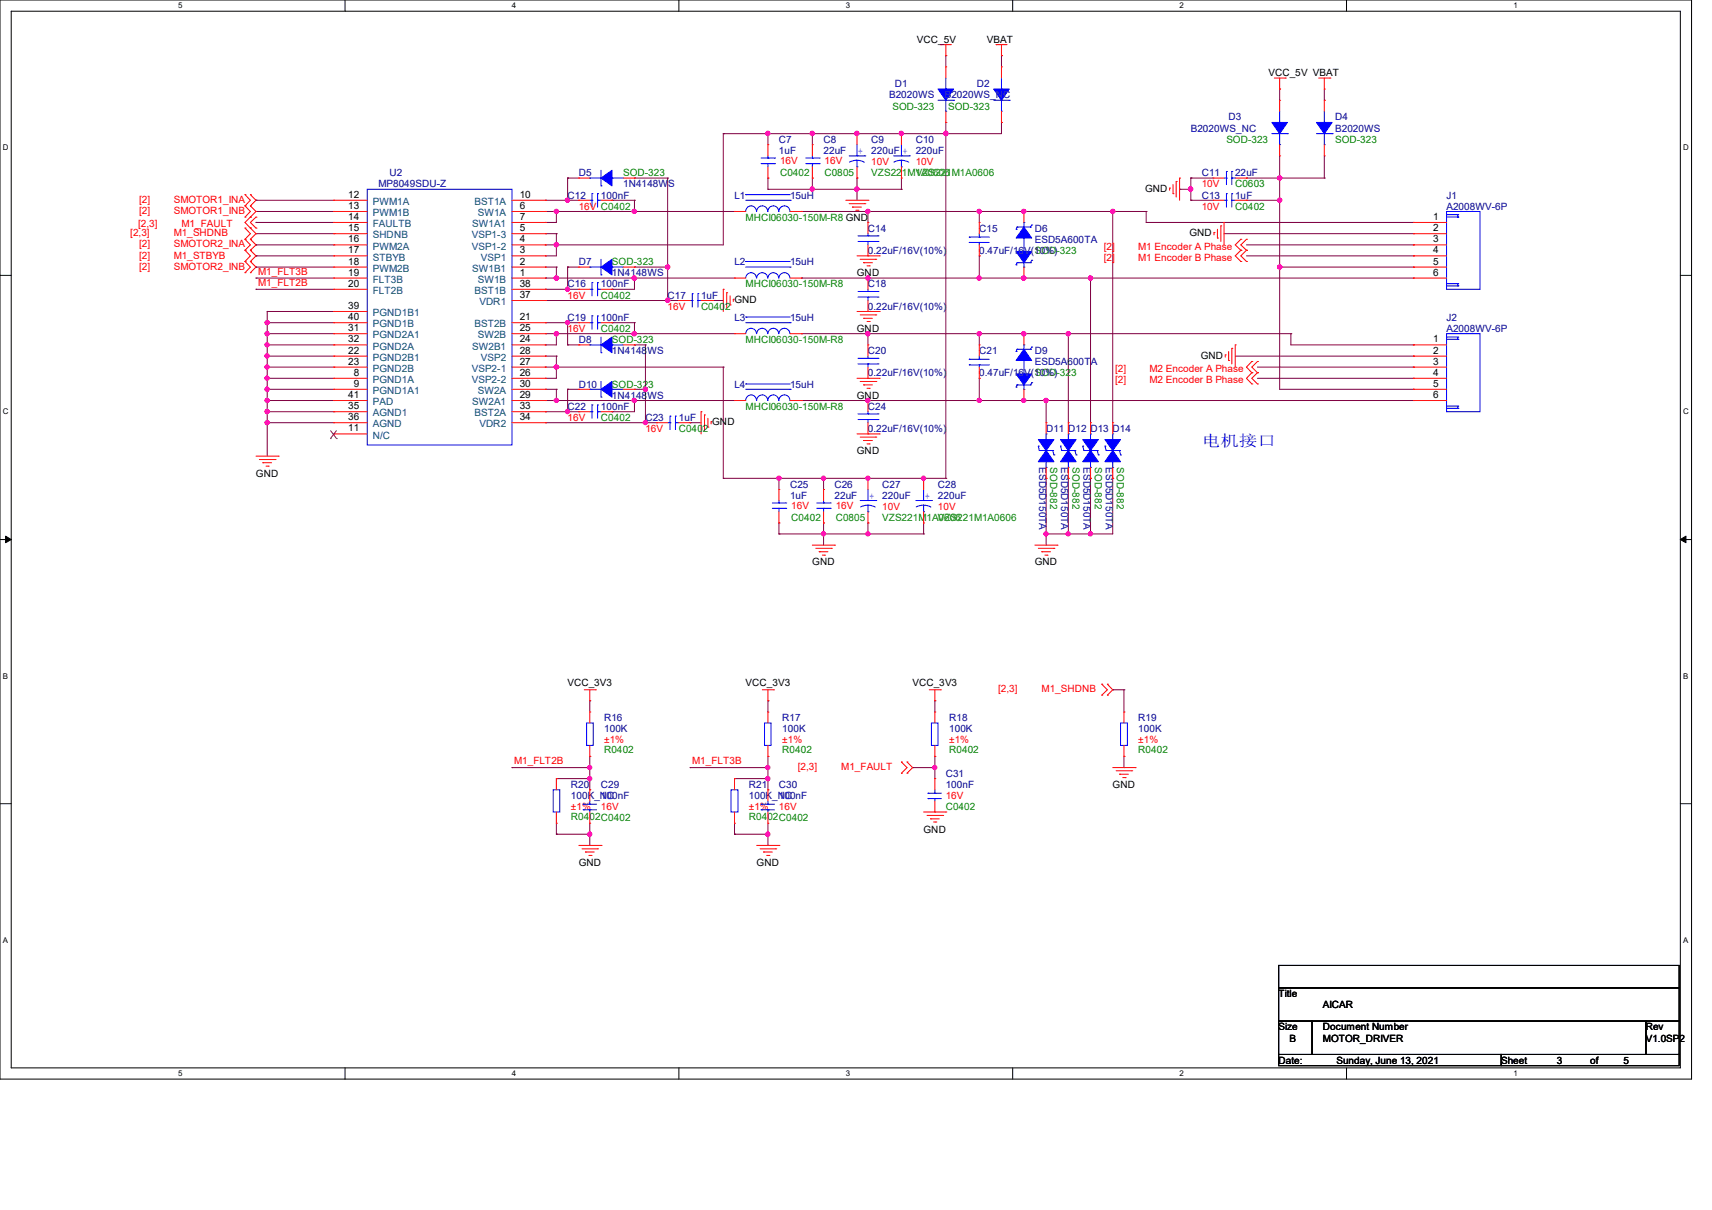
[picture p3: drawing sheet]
<svg xmlns="http://www.w3.org/2000/svg" width="297mm" height="210mm" viewBox="0 0 297 210" stroke-linecap="round" stroke-linejoin="round" font-family="sans-serif">
<path d="M0 0h293.5v187.3h-293.5zM1.9 1.9h289.6v183.4h-289.6z" fill="none" stroke="#000" stroke-width=".17"/>
<g fill="#fff">
<path d="M30.9 .2h.8v1.5h-.8z"/>
<path d="M30.9 185.5h.8v1.6h-.8z"/>
</g>
<path d="M59.9 0v1.9M59.9 185.3v2" fill="none" stroke="#000" stroke-width=".17"/>
<g fill="#fff">
<path d="M88.8 .2h.8v1.5h-.8z"/>
<path d="M88.8 185.5h.8v1.6h-.8z"/>
</g>
<path d="M117.8 0v1.9M117.8 185.3v2" fill="none" stroke="#000" stroke-width=".17"/>
<g fill="#fff">
<path d="M146.7 .2h.8v1.5h-.8z"/>
<path d="M146.7 185.5h.8v1.6h-.8z"/>
</g>
<path d="M175.7 0v1.9M175.7 185.3v2" fill="none" stroke="#000" stroke-width=".17"/>
<g fill="#fff">
<path d="M204.6 .2h.8v1.5h-.8z"/>
<path d="M204.6 185.5h.8v1.6h-.8z"/>
</g>
<path d="M233.6 0v1.9M233.6 185.3v2" fill="none" stroke="#000" stroke-width=".17"/>
<g fill="#fff">
<path d="M262.6 .2h.7v1.5h-.7z"/>
<path d="M262.6 185.5h.7v1.6h-.7z"/>
<path d="M.5 24.8h1v1.6h-1z"/>
<path d="M292 24.8h1v1.6h-1z"/>
<path d="M.5 70.7h1v1.5h-1z"/>
<path d="M292 70.7h1v1.5h-1z"/>
</g>
<path d="M0 47.8h1.9M291.5 47.8h2" fill="none" stroke="#000" stroke-width=".17"/>
<g fill="#fff">
<path d="M.5 116.5h.9v1.6h-.9z"/>
<path d="M292 116.5h.9v1.6h-.9z"/>
</g>
<path d="M0 93.6h1.9M291.5 93.6h2" fill="none" stroke="#000" stroke-width=".17"/>
<path d="M1 93l.9 .6-.9 .6zM291.5 93.6l1-.6v1.2z" fill="#000" stroke="#000" stroke-width=".17"/>
<g fill="#fff">
<path d="M.5 162.4h.9v1.5h-.9z"/>
<path d="M292 162.4h.9v1.5h-.9z"/>
</g>
<path d="M0 139.5h1.9M291.5 139.5h2M221.8 167.6h69.5v3.8h-69.5zM221.8 171.4h69.5v5.8h-69.5zM221.8 177.2h5.8v5.8h-5.8zM227.6 177.2h57.9v5.8h-57.9zM285.5 177.2h5.8v5.8h-5.8zM221.8 183h38.6v2h-38.6zM260.4 183h30.9v2h-30.9z" fill="none" stroke="#000" stroke-width=".17"/>
<g fill="none" stroke="#800040" stroke-width=".17">
<path d="M164.1 9.7h.1M164.1 9.7v1.9M173.7 9.7h.1M173.7 9.7v1.9M222 15.5h.1M222 15.5v1.9M229.7 17.4h.1M229.7 15.5v1.9M44.4 34.8h.1M44.4 36.7h.1M44.4 38.6h.1M44.4 36.7h13.5"/>
<path d="M44.4 34.8h13.5M44.4 38.6h13.5M94.6 36.7h.1M94.6 34.8h.1M94.6 38.6h.1M94.6 36.7h32.8M94.6 34.8h5.8M96.5 36.7h.1M96.5 36.7v1.9h-1.9M98.5 30.9h.1M98.5 34.8h.1M98.5 30.9h1.9"/>
<path d="M98.5 30.9v3.9M106.2 34.8h.1M106.2 34.8h3.9M110.1 34.8h.1M110.1 36.7h.1M110.1 30.9h.1M110.1 34.8v1.9M110.1 30.9h5.7M115.8 30.9h.1M115.8 30.9v21.3M125.5 23.2h.1M125.5 23.2v19.3h-30.9"/>
<path d="M133.2 23.2h.1M133.2 30.9h.1M133.2 32.9h.1M133.2 23.2v1.9M133.2 30.9v2M133.2 32.9h23.2M139 36.7h.1M139 36.7h59.8M140.9 23.2h.1M140.9 30.9h.1M140.9 32.9h.1M140.9 23.2v1.9"/>
<path d="M140.9 30.9v2M148.7 23.2h.1M148.7 30.9h.1M148.7 32.9h.1M148.7 30.9v3.9M150.6 36.7h.1M150.6 36.7v1.9M156.4 23.2h.1M156.4 32.9h.1M156.4 30.9v2M164.1 21.3h.1M164.1 23.2h.1"/>
<path d="M164.1 21.3v61.7M169.9 36.7h.1M169.9 36.7v1.9M173.7 21.3h.1M173.7 21.3v1.9h-48.2M177.6 36.7h.1M193 36.7h.1M193 36.7v36.7M198.8 36.7h.1M198.8 36.7v1.9h46.4M204.6 32.9h.1M204.6 32.9h2"/>
<path d="M206.6 32.9h.1M206.6 34.8h.1M206.6 30.9h.1M206.6 34.8h3.8M206.6 30.9v3.9M206.6 30.9h3.8M216.2 30.9h.1M216.2 34.8h.1M216.2 34.8h5.8M216.2 30.9h13.5M222 30.9h.1M222 34.8h.1"/>
<path d="M222 27.1v40.5h23.2M229.7 30.9h.1M229.7 27.1v3.8M245.2 38.6h.1M44.4 42.5h.1M44.4 46.4h.1M44.4 40.6h.1M44.4 44.4h.1M44.4 48.3h.1M44.4 50.2h.1M44.4 44.4h13.5M44.4 42.5h13.5"/>
<path d="M44.4 40.6h13.5M44.4 46.4h13.5M44.4 48.3h13.5M44.4 50.2h13.5M46.4 54.1h.1M46.4 56h.1M46.4 57.9h.1M46.4 59.9h.1M46.4 57.9h11.5M46.4 56h11.5M46.4 59.9h11.5M46.4 54.1h11.5"/>
<path d="M46.4 54.1v25.1M94.6 44.4h.1M94.6 42.5h.1M94.6 40.6h.1M94.6 46.4h.1M94.6 48.3h.1M94.6 50.2h.1M94.6 57.9h.1M94.6 56h.1M94.6 59.9h.1M94.6 52.2h.1M94.6 40.6h1.9"/>
<path d="M94.6 46.4h1.9M94.6 48.3h32.8M94.6 50.2h5.8M94.6 57.9h32.8M94.6 56h5.8M94.6 52.2h23.2M96.5 42.5h.1M96.5 40.6h.1M96.5 48.3h.1M96.5 57.9h.1M96.5 46.4h.1M96.5 40.6v3.8h-1.9"/>
<path d="M96.5 46.4v1.9M96.5 57.9v2h-1.9M98.5 59.9h.1M98.5 56h.1M98.5 46.4h.1M98.5 50.2h.1M98.5 46.4h1.9M98.5 59.9h1.9M98.5 46.4v3.8M98.5 56v3.9M106.2 50.2h.1M106.2 56h.1"/>
<path d="M106.2 56h3.9M110.1 48.3h.1M110.1 56h.1M110.1 57.9h.1M110.1 59.9h.1M110.1 46.4h.1M110.1 48.3v1.9h-3.9M110.1 56v1.9M110.1 46.4h5.7M110.1 59.9h1.9M112 59.9h.1M112 59.9v13.5"/>
<path d="M115.8 52.2h.1M115.8 46.4h.1M123.6 52.2h.1M123.6 52.2h1.9M139 48.3h.1M139 57.9h.1M139 48.3h106.2M139 57.9h84.9M150.6 48.3h.1M150.6 57.9h.1M150.6 57.9v2M169.9 48.3h.1"/>
<path d="M169.9 44.4h.1M169.9 57.9h.1M169.9 44.4v3.9M169.9 57.9v2M177.6 48.3h.1M177.6 57.9h.1M185.3 57.9h.1M185.3 57.9v15.5M189.2 48.3h.1M189.2 48.3v25.1M212.3 40.6h32.9M216.2 44.4h29"/>
<path d="M216.2 42.5h29M222 46.4h.1M222 46.4h23.2M223.9 57.9h.1M223.9 57.9v2h21.3M245.2 59.9h.1M245.2 40.6h.1M245.2 46.4h.1M245.2 42.5h.1M245.2 44.4h.1M245.2 48.3h.1M46.4 61.8h.1"/>
<path d="M46.4 63.7h.1M46.4 65.7h.1M46.4 67.6h.1M46.4 69.5h.1M46.4 71.5h.1M46.4 73.4h.1M46.4 63.7h11.5M46.4 61.8h11.5M46.4 65.7h11.5M46.4 69.5h11.5M46.4 71.5h11.5M46.4 67.6h11.5"/>
<path d="M46.4 73.4h11.5M94.6 63.7h.1M94.6 61.8h.1M94.6 65.7h.1M94.6 69.5h.1M94.6 71.5h.1M94.6 67.6h.1M94.6 73.4h.1M94.6 63.7h30.9M94.6 61.8h1.9M94.6 69.5h32.8M94.6 71.5h5.8"/>
<path d="M94.6 67.6h1.9M94.6 73.4h19.3M96.5 61.8h.1M96.5 63.7h.1M96.5 67.6h.1M96.5 69.5h.1M96.5 61.8v3.9h-1.9M96.5 67.6v1.9M98.5 67.6h.1M98.5 71.5h.1M98.5 67.6h1.9M98.5 67.6v3.9"/>
<path d="M106.2 71.5h.1M110.1 69.5h.1M110.1 67.6h.1M110.1 69.5v2h-3.9M110.1 67.6h1.9M112 73.4h.1M112 67.6h.1M119.7 73.4h.1M119.7 73.4h1.9M125.5 63.7h.1M125.5 63.7v19.3M139 69.5h.1"/>
<path d="M139 69.5h106.2M150.6 69.5h.1M169.9 69.5h.1M169.9 65.7h.1M169.9 65.7v3.8M177.6 69.5h.1M181.5 69.5h.1M181.5 69.5v3.9M214.3 61.8h30.9M218.1 63.7h27.1M218.1 65.7h27.1M245.2 61.8h.1"/>
<path d="M245.2 67.6h.1M245.2 63.7h.1M245.2 65.7h.1M245.2 69.5h.1M125.5 83h.1M125.5 83h38.6M135.1 83h.1M135.1 90.8h.1M135.1 92.7h.1M135.1 83v2M135.1 90.8v1.9M135.1 92.7h25.1"/>
<path d="M142.9 83h.1M142.9 90.8h.1M142.9 92.7h.1M142.9 83v2M142.9 90.8v3.8M150.6 83h.1M150.6 90.8h.1M150.6 92.7h.1M150.6 90.8v1.9M160.2 83h.1M160.2 92.7h.1M160.2 90.8v1.9"/>
<path d="M164.1 83h.1M181.5 83h.1M181.5 92.7h.1M181.5 83v11.6M185.3 83h.1M185.3 92.7h.1M185.3 83v9.7M189.2 83h.1M189.2 92.7h.1M189.2 83v9.7M193 83h.1M193 83v9.7h-11.5"/>
<path d="M193 119.7h.1M193 119.7h2M195 119.7h.1M195 119.7v3.9M88.8 133.2h.1M88.8 133.2h13.5M96.5 135.1h.1M96.5 135.1h5.8M102.3 135.1h.1M102.3 121.6h.1M102.3 131.3h.1M102.3 137.1h.1"/>
<path d="M102.3 121.6v2M102.3 131.3v5.8M119.7 133.2h.1M119.7 133.2h13.5M127.4 135.1h.1M127.4 135.1h5.8M133.2 135.1h.1M133.2 121.6h.1M133.2 131.3h.1M133.2 137.1h.1M133.2 121.6v2M133.2 131.3v5.8"/>
<path d="M158.3 133.2h.1M158.3 133.2h3.9M162.2 133.2h.1M162.2 121.6h.1M162.2 131.3h.1M162.2 121.6v2M162.2 131.3v3.8M195 131.3h.1M195 131.3v1.9M96.5 144.8h.1M96.5 142.9v1.9M96.5 144.8h5.8"/>
<path d="M102.3 144.8h.1M102.3 146.7h.1M102.3 142.9v3.8M127.4 144.8h.1M127.4 142.9v1.9M127.4 144.8h5.8M133.2 144.8h.1M133.2 146.7h.1M133.2 142.9v3.8"/>
</g>
<g fill="#f0f" stroke="#f0f" stroke-width=".17">
<circle cx="140.9" cy="23.2" r=".37"/>
<circle cx="148.6" cy="23.2" r=".38"/>
<circle cx="96.5" cy="42.5" r=".38"/>
<circle cx="133.2" cy="23.2" r=".37"/>
<circle cx="142.9" cy="83" r=".36"/>
<circle cx="150.6" cy="83" r=".36"/>
<circle cx="135.1" cy="83" r=".37"/>
<circle cx="96.5" cy="63.7" r=".37"/>
<circle cx="150.6" cy="92.6" r=".36"/>
<circle cx="142.9" cy="92.6" r=".36"/>
<circle cx="96.5" cy="36.7" r=".37"/>
<circle cx="98.4" cy="34.7" r=".36"/>
<circle cx="110" cy="36.7" r=".37"/>
<circle cx="96.5" cy="48.3" r=".38"/>
<circle cx="110" cy="48.3" r=".38"/>
<circle cx="96.5" cy="57.9" r=".38"/>
<circle cx="110" cy="57.9" r=".38"/>
<circle cx="96.5" cy="69.5" r=".37"/>
<circle cx="110" cy="69.5" r=".37"/>
<circle cx="98.4" cy="71.4" r=".37"/>
<circle cx="148.6" cy="32.8" r=".38"/>
<circle cx="140.9" cy="32.8" r=".37"/>
<circle cx="150.6" cy="36.7" r=".36"/>
<circle cx="150.5" cy="48.3" r=".37"/>
<circle cx="169.9" cy="48.3" r=".37"/>
<circle cx="150.5" cy="57.9" r=".37"/>
<circle cx="150.6" cy="69.5" r=".36"/>
<circle cx="169.9" cy="69.5" r=".36"/>
<circle cx="177.6" cy="69.5" r=".37"/>
<circle cx="164.1" cy="23.2" r=".38"/>
<circle cx="206.5" cy="32.8" r=".38"/>
<circle cx="222" cy="30.9" r=".37"/>
<circle cx="222" cy="34.7" r=".37"/>
<circle cx="222" cy="46.3" r=".37"/>
<circle cx="169.9" cy="36.7" r=".36"/>
<circle cx="169.9" cy="57.9" r=".37"/>
<circle cx="98.4" cy="56" r=".36"/>
<circle cx="115.8" cy="52.1" r=".38"/>
<circle cx="115.8" cy="46.3" r=".37"/>
<circle cx="98.4" cy="50.2" r=".36"/>
<circle cx="112" cy="73.3" r=".36"/>
<circle cx="111.9" cy="67.6" r=".37"/>
<circle cx="46.3" cy="56" r=".36"/>
<circle cx="46.3" cy="59.8" r=".36"/>
<circle cx="46.3" cy="57.9" r=".37"/>
<circle cx="46.3" cy="61.8" r=".37"/>
<circle cx="46.3" cy="65.6" r=".36"/>
<circle cx="46.3" cy="63.7" r=".36"/>
<circle cx="46.3" cy="69.5" r=".36"/>
<circle cx="46.3" cy="67.6" r=".37"/>
<circle cx="46.3" cy="73.3" r=".36"/>
<circle cx="46.3" cy="71.4" r=".37"/>
<circle cx="102.3" cy="133.2" r=".36"/>
<circle cx="133.2" cy="133.2" r=".36"/>
<circle cx="133.2" cy="135.1" r=".37"/>
<circle cx="162.2" cy="133.2" r=".36"/>
<circle cx="185.3" cy="92.6" r=".36"/>
<circle cx="181.5" cy="92.6" r=".36"/>
<circle cx="189.2" cy="92.6" r=".36"/>
<circle cx="177.6" cy="48.3" r=".38"/>
<circle cx="177.6" cy="36.7" r=".37"/>
<circle cx="177.6" cy="57.9" r=".38"/>
<circle cx="181.5" cy="69.5" r=".36"/>
<circle cx="185.3" cy="57.9" r=".37"/>
<circle cx="189.2" cy="48.3" r=".37"/>
<circle cx="193" cy="36.7" r=".37"/>
<circle cx="156.3" cy="23.2" r=".37"/>
<circle cx="160.2" cy="83" r=".36"/>
<circle cx="133.2" cy="144.8" r=".37"/>
<circle cx="102.3" cy="135.1" r=".37"/>
<circle cx="102.3" cy="144.8" r=".37"/>
</g>
<g fill="none" stroke="#f00" stroke-width=".17">
<path d="M163.2 7.7h.1M163.2 7.7h1.9M164.1 9.7h.1M164.1 11.6h.1M164.1 7.7v2M164.1 11.6v1.9M164.1 19.3v2M172.8 7.7h.1M172.8 7.7h1.9M173.7 9.7h.1M173.7 11.6h.1M173.7 7.7v2"/>
<path d="M173.7 11.6v1.9M173.7 19.3v2M221.1 13.5h1.9M222 15.5h.1M222 17.4h.1M222 13.5v2M222 17.4v1.9M223 13.5h.1M228.8 13.5h1.9M229.7 15.5h.1M229.7 17.4h.1M229.7 13.5v2"/>
<path d="M229.7 17.4v1.9M230.7 13.5h.1M42.5 33.8h.1M42.5 35.7h.1M42.5 37.7h.1M42.5 39.6h.1M42.5 33.8l.9 1-.9 .9M42.5 35.7l.9 1-.9 1M42.5 39.6l.9 1-.9 .9M43.4 35.7h.1M43.4 33.8h.1M43.4 37.7h.1"/>
<path d="M43.4 39.6h.1M43.4 33.8l1 1-1 .9M43.4 35.7l1 1-1.9 1.9 .9 1M43.4 39.6l1 1-1 .9M44.4 37.7h.1M44.4 39.6h.1M44.4 37.7l-1 .9 1 1M57.9 34.8h.1M57.9 36.7h.1M57.9 38.6h.1M57.9 34.8h5.8M57.9 36.7h5.8"/>
<path d="M57.9 38.6h5.8M88.8 34.8h5.8M88.8 36.7h5.8M88.8 38.6h5.8M94.6 36.7h.1M94.6 38.6h.1M94.6 34.8h.1M100.4 30.9h.1M100.4 34.8h.1M100.4 34.8h1.9M100.4 30.9h1.9M104.3 34.8h1.9"/>
<path d="M106.2 34.8h.1M108.1 30.9h2M110.1 30.9h.1M127.4 36.7h.1M127.4 36.7h2M133.2 25.1h.1M133.2 30.9h.1M133.2 25.1v2M133.2 29v1.9M137.1 36.7h1.9M139 36.7h.1M140.9 25.1h.1"/>
<path d="M140.9 30.9h.1M140.9 25.1v2M140.9 29v1.9M146.7 34.8h3.9M147.3 35.3h2.7M147.9 35.9h.1M147.9 35.9h1.5M148.5 36.5h.3M148.7 23.2h.1M148.7 30.9h.1M148.7 23.2v1.9M148.7 29v1.9"/>
<path d="M148.8 36.5h.1M150 35.3h.1M150.6 34.8h.1M150.6 38.6h.1M150.6 38.6v2M156.4 23.2h.1M156.4 30.9h.1M156.4 23.2v1.9M156.4 29v1.9M164.1 21.3h.1M169.9 38.6h.1M169.9 38.6v2"/>
<path d="M173.7 21.3h.1M177.6 36.7h.1M177.6 36.7v1.9M202.9 32.6h.1M202.9 32.6v.4M203.5 33.6h.1M203.5 32v1.6M204 31.5h.1M204 31.5v2.7M204.6 30.9h.1M204.6 30.9v3.9M210.4 30.9h.1"/>
<path d="M210.4 34.8h.1M210.4 34.8h1.9M210.4 30.9h1.9M211.2 39.8v1.5M211.8 39.2h.1M211.8 39.2v2.7M212.3 38.6h.1M212.3 38.6v3.9M214.3 34.8h1.9M214.3 30.9h1.9M216.2 30.9h.1M216.2 34.8h.1"/>
<path d="M222 27.1h.1M222 25.1v2M229.7 27.1h.1M229.7 25.1v2M245.2 38.6h.1M245.2 38.6h5.8M42.5 45.4h.1M42.5 47.3h.1M42.5 41.5h.1M42.5 43.4h.1M42.5 45.4l.9 1-.9 .9M42.5 41.5l.9 1-.9 .9"/>
<path d="M42.5 43.4l.9 1-.9 1M43.4 47.3h.1M43.4 45.4h.1M43.4 43.4h.1M43.4 41.5h.1M43.4 45.4l1 1-1 .9M43.4 41.5l1 1-1 .9M43.4 43.4l1 1-1 1M57.9 40.6h.1M57.9 42.5h.1M57.9 44.4h.1M57.9 46.4h.1"/>
<path d="M57.9 48.3h.1M57.9 50.2h.1M57.9 56h.1M57.9 54.1h.1M57.9 59.9h.1M57.9 57.9h.1M57.9 44.4h5.8M57.9 54.1h5.8M57.9 50.2h5.8M57.9 59.9h5.8M57.9 57.9h5.8M57.9 56h5.8"/>
<path d="M57.9 48.3h5.8M57.9 46.4h5.8M57.9 42.5h5.8M57.9 40.6h5.8M88.8 44.4h5.8M88.8 50.2h5.8M88.8 52.2h5.8M88.8 59.9h5.8M88.8 57.9h5.8M88.8 56h5.8M88.8 48.3h5.8M88.8 46.4h5.8"/>
<path d="M88.8 42.5h5.8M88.8 40.6h5.8M94.6 48.3h.1M94.6 46.4h.1M94.6 44.4h.1M94.6 42.5h.1M94.6 40.6h.1M94.6 50.2h.1M94.6 52.2h.1M94.6 57.9h.1M94.6 59.9h.1M94.6 56h.1"/>
<path d="M100.4 50.2h.1M100.4 56h.1M100.4 46.4h.1M100.4 59.9h.1M100.4 50.2h1.9M100.4 59.9h1.9M100.4 56h1.9M100.4 46.4h1.9M104.3 50.2h1.9M104.3 56h1.9M106.2 50.2h.1M106.2 56h.1"/>
<path d="M108.1 59.9h2M108.1 46.4h2M110.1 46.4h.1M110.1 59.9h.1M117.8 52.2h.1M117.8 52.2h1.9M121.6 52.2h2M123.6 52.2h.1M125.5 50.2h.1M125.5 50.2v3.9M126.1 50.8h.1M126.1 50.8v2.7"/>
<path d="M126.7 52.9h.1M126.7 51.4v1.5M127.2 51.9h.1M127.2 51.9v.4M127.4 57.9h.1M127.4 48.3h.1M127.4 57.9h2M127.4 48.3h2M137.1 57.9h1.9M137.1 48.3h1.9M139 57.9h.1M139 48.3h.1"/>
<path d="M148.7 44.4h3.8M148.7 54.1h3.8M149.2 45h2.7M149.2 54.7h2.7M149.8 45.6h.1M149.8 55.2h.1M149.8 45.6h1.5M149.8 55.2h1.5M150.4 46.1h.4M150.4 55.8h.4M150.6 59.9h.1M150.6 48.3h.1"/>
<path d="M150.6 54.1h.1M150.6 44.4h.1M150.6 42.5v1.9M150.6 48.3v1.9M150.6 52.2v1.9M150.6 59.9v1.9M150.8 46.1h.1M150.8 55.8h.1M151.9 45h.1M151.9 54.7h.1M152.5 44.4h.1M152.5 54.1h.1"/>
<path d="M169.9 44.4h.1M169.9 59.9h.1M169.9 42.5v1.9M169.9 59.9v1.9M177.6 48.3h.1M177.6 57.9h.1M177.6 46.4v1.9M177.6 57.9v2M210.6 40.3h.1M210.6 40.3v.5M211.2 41.3h.1M214.3 59.9h.1"/>
<path d="M214.3 59.9v3.8M215.3 41.5h.1M215.3 43.4h.1M215.3 45.4h.1M215.3 41.5l-1 1 1 .9M215.3 43.4l-1 1 1 1M216.2 41.5h.1M216.2 43.4h.1M216.2 45.4h.1M216.2 41.5l-.9 1 .9 .9M216.2 43.4l-.9 1 .9 1M245.2 59.9h.1"/>
<path d="M245.2 40.6h.1M245.2 42.5h.1M245.2 44.4h.1M245.2 46.4h.1M245.2 48.3h.1M245.2 44.4h5.8M245.2 59.9h5.8M245.2 48.3h5.8M245.2 46.4h5.8M245.2 42.5h5.8M245.2 40.6h5.8M44.4 79.2h3.9"/>
<path d="M45 79.8h2.7M47.7 79.8h.1M48.3 79.2h.1M57.9 65.7h.1M57.9 67.6h.1M57.9 75.3h.1M57.9 73.4h.1M57.9 71.5h.1M57.9 63.7h.1M57.9 61.8h.1M57.9 69.5h.1M57.9 65.7h5.8"/>
<path d="M57.9 75.3h5.8M57.9 67.6h5.8M57.9 73.4h5.8M57.9 61.8h5.8M57.9 63.7h5.8M57.9 69.5h5.8M57.9 71.5h5.8M88.8 65.7h5.8M88.8 67.6h5.8M88.8 73.4h5.8M88.8 61.8h5.8M88.8 63.7h5.8"/>
<path d="M88.8 69.5h5.8M88.8 71.5h5.8M94.6 73.4h.1M94.6 71.5h.1M94.6 67.6h.1M94.6 69.5h.1M94.6 61.8h.1M94.6 63.7h.1M94.6 65.7h.1M100.4 67.6h.1M100.4 71.5h.1M100.4 67.6h1.9"/>
<path d="M100.4 71.5h1.9M104.3 71.5h1.9M106.2 71.5h.1M108.1 67.6h2M110.1 67.6h.1M113.9 73.4h.1M113.9 73.4h1.9M117.8 73.4h1.9M119.7 73.4h.1M121.6 71.5h.1M121.6 71.5v3.8M122.2 72h.1"/>
<path d="M122.2 72v2.7M122.8 74.1h.1M122.8 72.6v1.5M123.4 73.2h.1M123.4 73.2v.4M127.4 69.5h.1M127.4 69.5h2M137.1 69.5h1.9M139 69.5h.1M148.7 65.7h3.8M148.7 75.3h3.8M149.2 66.2h2.7"/>
<path d="M149.2 75.9h2.7M149.8 66.8h.1M149.8 76.5h.1M149.8 66.8h1.5M149.8 76.5h1.5M150.4 67.4h.4M150.4 77h.4M150.6 69.5h.1M150.6 75.3h.1M150.6 65.7h.1M150.6 63.7v2M150.6 69.5v2"/>
<path d="M150.6 73.4v1.9M150.8 67.4h.1M150.8 77h.1M151.9 66.2h.1M151.9 75.9h.1M152.5 65.7h.1M152.5 75.3h.1M169.9 65.7h.1M169.9 63.7v2M177.6 69.5h.1M177.6 67.6v1.9M181.5 73.4h.1"/>
<path d="M181.5 73.4v1.9M185.3 73.4h.1M185.3 73.4v1.9M189.2 73.4h.1M189.2 73.4v1.9M193 73.4h.1M193 73.4v1.9M212.6 61.6h.1M212.6 61.6v.4M213.1 62.6h.1M213.1 61v1.6M213.7 60.5h.1"/>
<path d="M213.7 60.5v2.7M217.2 62.7h.1M217.2 64.7h.1M217.2 66.6h.1M217.2 62.7l-1 1 1 1M217.2 64.7l-1 1 1 .9M218.1 62.7h.1M218.1 64.7h.1M218.1 66.6h.1M218.1 62.7l-.9 1 .9 1M218.1 64.7l-.9 1 .9 .9M245.2 61.8h.1"/>
<path d="M245.2 63.7h.1M245.2 65.7h.1M245.2 67.6h.1M245.2 69.5h.1M245.2 65.7h5.8M245.2 67.6h5.8M245.2 61.8h5.8M245.2 63.7h5.8M245.2 69.5h5.8M45.6 80.3h.1M45.6 80.3h1.5M46.1 80.9h.4"/>
<path d="M46.5 80.9h.1M135.1 85h.1M135.1 90.8h.1M135.1 85v1.9M135.1 88.8v2M140.9 94.6h3.9M141.5 95.2h2.7M142.1 95.8h.1M142.1 95.8h1.5M142.7 96.4h.3M142.9 85h.1M142.9 90.8h.1"/>
<path d="M142.9 85v1.9M142.9 88.8v2M143 96.4h.1M144.2 95.2h.1M144.8 94.6h.1M150.6 83h.1M150.6 90.8h.1M150.6 83v2M150.6 88.8v2M160.2 83h.1M160.2 90.8h.1M160.2 83v2"/>
<path d="M160.2 88.8v2M179.5 94.6h3.9M180.1 95.2h2.7M180.7 95.8h.1M180.7 95.8h1.5M181.3 96.4h.4M181.5 83h.1M181.5 81.1v1.9M181.7 96.4h.1M182.8 95.2h.1M183.4 94.6h.1M185.3 83h.1"/>
<path d="M185.3 81.1v1.9M189.2 83h.1M189.2 81.1v1.9M193 83h.1M193 81.1v1.9M101.3 119.7h2M102.3 119.7v1.9M103.3 119.7h.1M132.2 119.7h2M133.2 119.7v1.9M134.2 119.7h.1M161.2 119.7h2"/>
<path d="M162.2 119.7v1.9M163.2 119.7h.1M191.1 118.7h.1M191.1 118.7l1 1-1 .9M192.1 118.7h.1M192.1 118.7l.9 1-.9 .9M96.5 135.1h.1M96.5 135.1v2M102.3 121.6h.1M102.3 131.3h.1M102.3 123.6h.1M102.3 137.1h.1"/>
<path d="M102.3 123.6v1.9M102.3 129.4v1.9M102.3 137.1v1.9M127.4 135.1h.1M127.4 135.1v2M133.2 121.6h.1M133.2 137.1h.1M133.2 131.3h.1M133.2 123.6h.1M133.2 123.6v1.9M133.2 129.4v1.9M133.2 137.1v1.9"/>
<path d="M156.4 132.2h.1M156.4 134.2h.1M156.4 132.2l1 1-1 1M157.4 134.2h.1M157.4 132.2h.1M157.4 132.2l.9 1-.9 1M162.2 121.6h.1M162.2 131.3h.1M162.2 123.6h.1M162.2 135.1h.1M162.2 123.6v1.9M162.2 129.4v1.9"/>
<path d="M162.2 135.1v2M162.2 139v1.9M191.1 120.6h.1M192.1 120.6h.1M193 133.2h3.9M193.6 133.8h2.7M194.2 134.4h.1M194.2 134.4h1.5M194.8 135h.4M195 131.3h.1M195 123.6h.1M195 123.6v1.9"/>
<path d="M195 129.4v1.9M195.2 135h.1M196.3 133.8h.1M196.9 133.2h.1M96.5 142.9h.1M96.5 140.9v2M100.4 146.7h3.9M101 147.3h2.7M101.6 147.9h.1M101.6 147.9h1.5M102.2 148.5h.3M102.3 142.9h.1"/>
<path d="M102.3 140.9v2M102.5 148.5h.1M103.7 147.3h.1M104.3 146.7h.1M127.4 142.9h.1M127.4 140.9v2M131.3 146.7h3.8M131.9 147.3h2.7M132.5 147.9h.1M132.5 147.9h1.5M133 148.5h.4M133.2 142.9h.1"/>
<path d="M133.2 140.9v2M133.4 148.5h.1M134.6 147.3h.1M135.1 146.7h.1M160.2 140.9h3.9M160.8 141.5h2.7M161.4 142.1h.1M161.4 142.1h1.5M162 142.7h.3M162.2 140.9h.1M162.3 142.7h.1M163.5 141.5h.1"/>
<path d="M164.1 140.9h.1"/>
</g>
<g fill="none" stroke="#00f" stroke-width=".17">
<path d="M162.7 17.4h2.7M164.1 15.5h.1M164.1 19.3h.1M164.1 13.5v2M164.1 17.4v1.9M165.4 17.4h.1M172.4 17.4h2.7M173.7 15.5h.1M173.7 19.3h.1M173.7 13.5v2M173.7 17.4v1.9M175.1 17.4h.1"/>
<path d="M222 19.3v2M229.7 19.3v2M63.7 32.9h25.1v44.3h-25.1zM102.3 30.9h.1M102.3 30.9h2M102.3 34.8h.4M102.7 34.8h.1M102.7 33.6h.1M102.7 33.6v2.3M103.7 33.6h.1M103.7 34.8h.1M103.7 33.6v2.3"/>
<path d="M103.7 34.8h.6M104.3 32.3h.1M104.3 29.5v2.8M106.2 30.9h.1M106.2 30.9h1.9M129.4 36.7a.93 .93 0 0 1 .9-1 .93 .93 0 0 1 .9 1M129.4 33.8h.1M129.4 34.8h7.7M129.4 33.8h7.7M131.3 36.7a.95 .95 0 0 1 .9-1 .95 .95 0 0 1 1 1M132 28.4h2.4M132 27.4h2.4"/>
<path d="M133.2 36.7a.93 .93 0 0 1 1-1 .93 .93 0 0 1 .9 1M133.2 27.4h.1M133.2 28.4h.1M133.2 27.1v.3M133.2 28.4v.6M134.4 28.4h.1M134.4 27.4h.1M135.1 36.7a.95 .95 0 0 1 1-1 .95 .95 0 0 1 .9 1M137.1 34.8h.1M139.8 28.4h2.3M139.8 27.4h2.3M140.9 27.4h.1"/>
<path d="M140.9 28.4h.1M140.9 27.1v.3M140.9 28.4v.6M142.1 28.4h.1M142.1 27.4h.1M147.3 27.1h2.7M148.7 29h.1M148.7 27.1h.1M148.7 27.8l1.2 .4M148.7 27.8l-1.3 .3M148.7 25.1v2M148.7 27.8v1.2"/>
<path d="M150 27.1h.1M155 27.1h2.7M156.4 29h.1M156.4 27.1h.1M156.4 27.8l1.3 .4M156.4 27.8l-1.3 .3M156.4 25.1v2M156.4 27.8v1.2M157.7 27.1h.1M176.3 39.8h.1M176.4 39.4h.1M176.4 39.4h2.4"/>
<path d="M176.4 39.4l-.1 .4M177.6 38.6h.1M177.6 38.6v.8M178.8 39.4h.1M179 39h.1M179 39l-.2 .4M212.3 30.9h.5M212.3 34.8h.5M212.8 30.9h.1M212.8 29.8h.1M212.8 34.8h.1M212.8 33.6h.1"/>
<path d="M212.8 29.8v2.2M212.8 33.6v2.3M213.7 29.8h.1M213.7 30.9h.1M213.7 33.6h.1M213.7 34.8h.1M213.7 30.9h.6M213.7 29.8v2.2M213.7 33.6v2.3M213.7 34.8h.6M220.6 23.2h2.8M222 21.3h.1"/>
<path d="M222 25.1h.1M222 23.2v1.9M223.4 23.2h.1M228.4 23.2h2.7M229.7 21.3h.1M229.7 25.1h.1M229.7 23.2v1.9M231.1 23.2h.1M251 36.7h5.8v13.5h-5.8zM251 37.3h1.9M251 37.7h1.9M252.9 37.3h.1"/>
<path d="M252.9 37.7h.1M252.9 37.3v.4M102.3 46.4h.1M102.3 59.9h.1M102.3 50.2h.4M102.3 56h.4M102.3 46.4h2M102.3 59.9h2M102.7 50.2h.1M102.7 49.1h.1M102.7 56h.1M102.7 54.8h.1"/>
<path d="M102.7 49.1v2.3M102.7 54.8v2.3M103.7 49.1h.1M103.7 50.2h.1M103.7 54.8h.1M103.7 56h.1M103.7 50.2h.6M103.7 49.1v2.3M103.7 54.8v2.3M103.7 56h.6M104.3 47.7h.1M104.3 45v2.7"/>
<path d="M104.3 58.5v2.7M106.2 46.4h.1M106.2 59.9h.1M106.2 46.4h1.9M106.2 59.9h1.9M119.7 52.2h.4M120.1 52.2h.1M120.1 51h.1M120.1 51v2.3M121.1 51h.1M121.1 52.2h.1M121.1 52.2h.5"/>
<path d="M121.1 51v2.3M129.4 57.9a.93 .93 0 0 1 .9-.9 .93 .93 0 0 1 .9 .9M129.4 55h.1M129.4 48.3a.93 .93 0 0 1 .9-1 .93 .93 0 0 1 .9 1M129.4 45.4h.1M129.4 55h7.7M129.4 56h7.7M129.4 46.4h7.7M129.4 45.4h7.7M131.3 57.9a.95 .95 0 0 1 .9-.9 .95 .95 0 0 1 1 .9M131.3 48.3a.95 .95 0 0 1 .9-1 .95 .95 0 0 1 1 1M133.2 57.9a.93 .93 0 0 1 1-.9 .93 .93 0 0 1 .9 .9"/>
<path d="M133.2 48.3a.93 .93 0 0 1 1-1 .93 .93 0 0 1 .9 1M135.1 57.9a.95 .95 0 0 1 1-.9 .95 .95 0 0 1 .9 .9M135.1 48.3a.95 .95 0 0 1 1-1 .95 .95 0 0 1 .9 1M137.1 56h.1M137.1 46.4h.1M148.8 51.6h3.5M148.8 50.6h3.5M148.8 41.9h3.5M148.8 40.9h3.5M150.6 50.6h.1M150.6 51.6h.1M150.6 40.9h.1"/>
<path d="M150.6 41.9h.1M150.6 40.6v.3M150.6 41.9v.6M150.6 50.2v.4M150.6 51.6v.6M152.3 51.6h.1M152.3 50.6h.1M152.3 41.9h.1M152.3 40.9h.1M168.1 41.1h.1M168.1 42.1h.1M168.1 41.1h3.5"/>
<path d="M168.1 42.1h3.5M169.9 42.1h.1M169.9 41.1h.1M169.9 40.6v.5M169.9 42.1v.4M176.3 46h.1M176.4 45.6h.1M176.4 45.6h2.4M176.4 45.6l-.1 .4M177.6 43.6h.1M177.6 46.4h.1M177.6 59.9h.1"/>
<path d="M177.6 41.3v2.3M177.6 45.6v.8M177.6 59.9v.7M178.8 45.6h.1M179 45.2h.1M179 45.2l-.2 .4M251 57.9h5.8v13.6h-5.8zM251 58.5h1.9M251 58.9h1.9M251 49.2h1.9M251 49.6h1.9M252.9 58.5h.1"/>
<path d="M252.9 58.9h.1M252.9 49.2h.1M252.9 49.6h.1M252.9 49.2v.4M252.9 58.5v.4M102.3 67.6h.1M102.3 67.6h2M102.3 71.5h.4M102.7 71.5h.1M102.7 70.3h.1M102.7 70.3v2.3M103.7 70.3h.1"/>
<path d="M103.7 71.5h.1M103.7 70.3v2.3M103.7 71.5h.6M104.3 68.9h.1M104.3 61.2h.1M104.3 66.2v2.7M106.2 67.6h.1M106.2 67.6h1.9M115.8 73.4h.4M116.2 73.4h.1M116.2 72.2h.1M116.2 72.2v2.3"/>
<path d="M117.2 72.2h.1M117.2 73.4h.1M117.2 73.4h.6M117.2 72.2v2.3M129.4 69.5a.93 .93 0 0 1 .9-1 .93 .93 0 0 1 .9 1M129.4 66.6h.1M129.4 67.6h7.7M129.4 66.6h7.7M131.3 69.5a.95 .95 0 0 1 .9-1 .95 .95 0 0 1 1 1M133.2 69.5a.93 .93 0 0 1 1-1 .93 .93 0 0 1 .9 1M135.1 69.5a.95 .95 0 0 1 1-1 .95 .95 0 0 1 .9 1M137.1 67.6h.1"/>
<path d="M148.8 72.8h3.5M148.8 71.8h3.5M148.8 63.2h3.5M148.8 62.2h3.5M150.6 71.8h.1M150.6 72.8h.1M150.6 62.2h.1M150.6 63.2h.1M150.6 61.8v.4M150.6 63.2v.5M150.6 71.5v.3M150.6 72.8v.6"/>
<path d="M152.3 72.8h.1M152.3 71.8h.1M152.3 63.2h.1M152.3 62.2h.1M168.1 62.4h.1M168.1 63.3h.1M168.1 62.4h3.5M168.1 63.3h3.5M169.9 63.3h.1M169.9 62.4h.1M169.9 61.8v.6M169.9 63.3v.4"/>
<path d="M176.3 61h.1M176.3 67.2h.1M176.4 60.6h.1M176.4 66.8h.1M176.4 60.6h2.4M176.4 60.6l-.1 .4M176.4 66.8h2.4M176.4 66.8l-.1 .4M177.6 64.9h.1M177.6 67.6h.1M177.6 62.6v2.3M177.6 66.8v.8"/>
<path d="M178.8 60.6h.1M178.8 66.8h.1M179 60.2h.1M179 66.4h.1M179 60.2l-.2 .4M179 66.4l-.2 .4M180.1 77.4h.1M180.1 77.4l.2 .8h2.3M181.5 75.3h.1M181.5 75.3v1M182.6 78.2h.1M182.6 78.2l.2 .8"/>
<path d="M182.8 79h.1M184 77.4h.1M184 77.4l.2 .8h2.3M185.3 75.3h.1M185.3 75.3v1M186.5 78.2h.1M186.5 78.2l.2 .8M186.7 79h.1M187.8 77.4h.1M187.8 77.4l.2 .8h2.4M189.2 75.3h.1M189.2 75.3v1"/>
<path d="M190.4 78.2h.1M190.4 78.2l.1 .8M190.5 79h.1M191.7 77.4h.1M191.7 77.4l.2 .8h2.3M193 75.3h.1M193 75.3v1M194.2 78.2h.1M194.2 78.2l.2 .8M194.4 79h.1M251 70.5h1.9M251 70.9h1.9"/>
<path d="M252.9 70.5h.1M252.9 70.9h.1M252.9 70.5v.4M134 88.2h2.3M134 87.3h2.3M135.1 87.3h.1M135.1 88.2h.1M135.1 86.9v.4M135.1 88.2v.6M136.3 88.2h.1M136.3 87.3h.1M141.7 88.2h2.3"/>
<path d="M141.7 87.3h2.3M142.9 87.3h.1M142.9 88.2h.1M142.9 86.9v.4M142.9 88.2v.6M144 88.2h.1M144 87.3h.1M149.2 86.9h2.7M150.6 88.8h.1M150.6 86.9h.1M150.6 87.7l1.2 .3M150.6 87.7l-1.3 .3"/>
<path d="M150.6 85v1.9M150.6 87.7v1.1M151.9 86.9h.1M158.9 86.9h2.7M160.2 88.8h.1M160.2 86.9h.1M160.2 87.7l1.3 .3M160.2 87.7l-1.2 .3M160.2 85v1.9M160.2 87.7v1.1M161.6 86.9h.1M181.5 81.1h.1"/>
<path d="M181.5 80.1v1M185.3 81.1h.1M185.3 80.1v1M189.2 81.1h.1M189.2 80.1v1M193 81.1h.1M193 80.1v1M96 137.1h1.1v3.8h-1.1zM101.2 139.6h.1M101.2 139.6h2.3M101.8 125.5h1.1v3.9h-1.1zM102.3 139.6h.1"/>
<path d="M102.3 139v.6M126.8 137.1h1.2v3.8h-1.2zM132 139.6h.1M132 139.6h2.4M132.6 125.5h1.2v3.9h-1.2zM133.2 139.6h.1M133.2 139v.6M161 137.7h.1M161 138.6h.1M161 137.7h2.3M161 138.6h2.3M161.6 125.5h1.1v3.9h-1.1z"/>
<path d="M162.2 138.6h.1M162.2 137.7h.1M162.2 137.1v.6M162.2 138.6v.4M194.4 125.5h1.2v3.9h-1.2zM101.2 140.5h.1M101.2 140.5h2.3M102.3 140.5h.1M102.3 140.5v.4M132 140.5h.1M132 140.5h2.4M133.2 140.5h.1"/>
<path d="M133.2 140.5v.4"/>
</g>
<g fill="#00f" stroke="#00f" stroke-width=".17">
<path d="M104.3 67.6l1.9-1.4v2.7z" fill-rule="evenodd"/>
<path d="M104.3 30.9l1.9-1.4v2.8z" fill-rule="evenodd"/>
<path d="M162.7 15.5h2.7l-1.3 1.9z" fill-rule="evenodd"/>
<path d="M177.6 39.4l1.4 1.9h-2.7z" fill-rule="evenodd"/>
<path d="M176.3 43.6h2.7l-1.4 2z" fill-rule="evenodd"/>
<path d="M181.5 78.2l1.3 1.9h-2.7z" fill-rule="evenodd"/>
<path d="M180.1 76.3h2.7l-1.3 1.9z" fill-rule="evenodd"/>
<path d="M172.4 15.5h2.7l-1.4 1.9z" fill-rule="evenodd"/>
<path d="M177.6 60.6l1.4 2h-2.7z" fill-rule="evenodd"/>
<path d="M176.3 64.9h2.7l-1.4 1.9z" fill-rule="evenodd"/>
<path d="M185.3 78.2l1.4 1.9h-2.7z" fill-rule="evenodd"/>
<path d="M184 76.3h2.7l-1.4 1.9z" fill-rule="evenodd"/>
<path d="M189.2 78.2l1.3 1.9h-2.7z" fill-rule="evenodd"/>
<path d="M187.8 76.3h2.7l-1.3 1.9z" fill-rule="evenodd"/>
<path d="M220.6 21.3h2.8l-1.4 1.9z" fill-rule="evenodd"/>
<path d="M193 78.2l1.4 1.9h-2.7z" fill-rule="evenodd"/>
<path d="M191.7 76.3h2.7l-1.4 1.9z" fill-rule="evenodd"/>
<path d="M228.4 21.3h2.7l-1.4 1.9z" fill-rule="evenodd"/>
<path d="M104.3 46.4l1.9-1.4v2.7z" fill-rule="evenodd"/>
<path d="M104.3 59.9l1.9-1.4v2.7z" fill-rule="evenodd"/>
</g>
<path d="M57.3 76.1h.1M57.3 74.7l1.1 1.4M58.4 76.1h.1M58.4 74.7l-1.1 1.4" fill="none" stroke="#804000" stroke-width=".17"/>
<text font-size="2.7" fill="#00f" x="208.5" y="77.5">电机接口</text>
<g font-size="1.7">
<text x="159.1" y="7.4">VCC_5V</text>
<text x="171.2" y="7.4">VBAT</text>
<text x="220.1" y="13.2">VCC_5V VBAT</text>
<text x="60.4" y="34.3">12</text>
<text x="90.2" y="34.3">10</text>
<text x="198.7" y="33.3">GND</text>
<text x="60.4" y="36.3">13</text>
<text x="60.4" y="38.2">14</text>
<text x="60.4" y="40.1">15</text>
<text x="90.2" y="40.1">5</text>
<text x="90.2" y="36.3">6</text>
<text x="90.2" y="38.2">7</text>
<text x="206.4" y="41">GND</text>
<text x="248.6" y="38.2">1</text>
<text x="248.6" y="40.1">2</text>
<text x="60.4" y="42.1">16</text>
<text x="60.4" y="44">17</text>
<text x="60.4" y="45.9">18</text>
<text x="60.4" y="47.8">19</text>
<text x="90.2" y="47.8">1</text>
<text x="90.2" y="45.9">2</text>
<text x="90.2" y="44">3</text>
<text x="90.2" y="42.1">4</text>
<text x="148.7" y="48">GND</text>
<text x="248.6" y="42.1">3</text>
<text x="248.6" y="44">4</text>
<text x="248.6" y="45.9">5</text>
<text x="248.6" y="47.8">6</text>
<text x="60.4" y="49.8">20</text>
<text x="60.4" y="53.6">39</text>
<text x="90.2" y="49.8">38</text>
<text x="90.2" y="51.7">37</text>
<text x="127.4" y="52.6">GND</text>
<text x="60.4" y="55.6">40</text>
<text x="60.4" y="59.4">32</text>
<text x="60.4" y="57.5">31</text>
<text x="90.2" y="57.5">25</text>
<text x="90.2" y="59.4">24</text>
<text x="90.2" y="55.6">21</text>
<text x="148.7" y="57.6">GND</text>
<text x="248.6" y="59.4">1</text>
<text x="60.4" y="63.3">23</text>
<text x="60.4" y="61.4">22</text>
<text x="61.4" y="65.2">8</text>
<text x="90.2" y="61.4">28</text>
<text x="90.2" y="63.3">27</text>
<text x="90.2" y="65.2">26</text>
<text x="208.3" y="62.2">GND</text>
<text x="248.6" y="61.4">2</text>
<text x="248.6" y="63.3">3</text>
<text x="248.6" y="65.2">4</text>
<text x="60.4" y="71">35</text>
<text x="60.4" y="69.1">41</text>
<text x="61.4" y="67.1">9</text>
<text x="90.2" y="71">33</text>
<text x="90.2" y="67.1">30</text>
<text x="90.2" y="69.1">29</text>
<text x="148.7" y="69.2">GND</text>
<text x="248.6" y="67.1">5</text>
<text x="248.6" y="69.1">6</text>
<text x="60.4" y="74.9">11</text>
<text x="60.4" y="72.9">36</text>
<text x="90.2" y="72.9">34</text>
<text x="123.6" y="73.8">GND</text>
<text x="44.4" y="82.7">GND</text>
<text x="148.7" y="78.8">GND</text>
<text x="140.9" y="98.1">GND</text>
<text x="179.5" y="98.1">GND</text>
<text x="98.5" y="119">VCC_3V3</text>
<text x="129.4" y="119">VCC_3V3</text>
<text x="158.3" y="119">VCC_3V3</text>
<text x="193" y="136.7">GND</text>
<text x="160.2" y="144.5">GND</text>
<text x="100.4" y="150.3">GND</text>
<text x="131.3" y="150.3">GND</text>
<text x="221.8" y="173.1">Title</text>
<text x="221.8" y="178.8">Size</text>
<text x="229.5" y="178.8">Document Number</text>
<text x="229.5" y="175">AICAR</text>
<text x="285.5" y="178.8">Rev</text>
<text x="221.8" y="184.6">Date:</text>
<text x="223.7" y="180.8">B</text>
<text x="229.5" y="180.8">MOTOR_DRIVER</text>
<text x="231.8" y="184.6">Sunday, June 13, 2021</text>
<text x="260.4" y="184.6">Sheet</text>
<text x="270.1" y="184.6">3</text>
<text x="275.9" y="184.6">of</text>
<text x="281.6" y="184.6">5</text>
<text x="285.5" y="180.8">V1.0SP2</text>
</g>
<g font-size="1.7" fill="#000080">
<text x="154.2" y="17.1">B2020WS</text>
<text x="155.2" y="15.2">D1</text>
<text x="163.9" y="17.1">B2020WS_NC</text>
<text x="169.5" y="15.2">D2</text>
<text x="206.6" y="22.9">B2020WS_NC</text>
<text x="213.1" y="20.9">D3</text>
<text x="231.6" y="20.9">D4</text>
<text x="231.6" y="22.9">B2020WS</text>
<text x="135.1" y="24.8">C7</text>
<text x="135.1" y="26.7">1uF</text>
<text x="142.9" y="24.8">C8</text>
<text x="142.9" y="26.7">22uF</text>
<text x="151.2" y="24.8">C9</text>
<text x="151.2" y="26.7">220uF +</text>
<text x="158.9" y="24.8">C10</text>
<text x="158.9" y="26.7">220uF</text>
<text x="65.7" y="32.5">MP8049SDU-Z</text>
<text x="67.6" y="30.6">U2</text>
<text x="98.5" y="34.5">C12</text>
<text x="100.4" y="30.6">D5</text>
<text x="104.3" y="34.5">100nF</text>
<text x="108.1" y="32.5">1N4148WS</text>
<text x="127.4" y="34.5">L1</text>
<text x="137.1" y="34.5">15uH</text>
<text x="208.5" y="30.6">C11</text>
<text x="208.5" y="34.5">C13</text>
<text x="214.3" y="30.6">22uF</text>
<text x="214.3" y="34.5">1uF</text>
<text x="250.9" y="34.5">J1</text>
<text x="150.6" y="40.2">C14</text>
<text x="169.9" y="40.2">C15</text>
<text x="179.5" y="40.2">D6</text>
<text x="250.9" y="36.4">A2008WV-6P</text>
<text x="100.4" y="46">D7</text>
<text x="106.2" y="48">1N4148WS</text>
<text x="127.4" y="46">L2</text>
<text x="137.1" y="46">15uH</text>
<text x="150.6" y="44.1">0.22uF/16V(10%)</text>
<text x="169.9" y="44.1">0.47uF/16V(10%)</text>
<text x="179.5" y="42.2">ESD5A600TA</text>
<text x="98.5" y="49.9">C16</text>
<text x="104.3" y="49.9">100nF</text>
<text x="115.8" y="51.8">C17</text>
<text x="121.6" y="51.8">1uF</text>
<text x="150.6" y="49.9">C18</text>
<text x="150.6" y="53.8">0.22uF/16V(10%)</text>
<text x="98.5" y="55.7">C19</text>
<text x="100.4" y="59.5">D8</text>
<text x="104.3" y="55.7">100nF</text>
<text x="127.4" y="55.7">L3</text>
<text x="137.1" y="55.7">15uH</text>
<text x="250.9" y="55.7">J2</text>
<text x="250.9" y="57.6">A2008WV-6P</text>
<text x="106.2" y="61.5">1N4148WS</text>
<text x="150.6" y="61.5">C20</text>
<text x="150.6" y="65.3">0.22uF/16V(10%)</text>
<text x="169.9" y="61.5">C21</text>
<text x="169.9" y="65.3">0.47uF/16V(10%)</text>
<text x="179.5" y="61.5">D9</text>
<text x="179.5" y="63.4">ESD5A600TA</text>
<text x="98.5" y="71.1">C22</text>
<text x="100.4" y="67.3">D10</text>
<text x="104.3" y="71.1">100nF</text>
<text x="106.2" y="69.2">1N4148WS</text>
<text x="127.4" y="67.3">L4</text>
<text x="137.1" y="67.3">15uH</text>
<text x="150.6" y="71.1">C24</text>
<text x="112" y="73.1">C23</text>
<text x="117.8" y="73.1">1uF</text>
<text x="150.6" y="75">0.22uF/16V(10%)</text>
<text x="181.5" y="75">D11 D12 D13 D14</text>
<text x="180.3" y="81.1" transform="rotate(90 180.3 81.1)">ESD5D150TA</text>
<text x="184.1" y="81.1" transform="rotate(90 184.1 81.1)">ESD5D150TA</text>
<text x="188" y="81.1" transform="rotate(90 188 81.1)">ESD5D150TA</text>
<text x="191.9" y="81.1" transform="rotate(90 191.9 81.1)">ESD5D150TA</text>
<text x="137.1" y="84.6">C25</text>
<text x="137.1" y="86.6">1uF</text>
<text x="144.8" y="84.6">C26</text>
<text x="144.8" y="86.6">22uF</text>
<text x="153.1" y="84.6">C27</text>
<text x="153.1" y="86.6">220uF</text>
<text x="162.7" y="84.6">C28</text>
<text x="162.7" y="86.6">220uF</text>
<text x="104.8" y="125.2">R16</text>
<text x="135.7" y="125.2">R17</text>
<text x="164.7" y="125.2">R18</text>
<text x="197.5" y="125.2">R19</text>
<text x="104.8" y="127.1">100K</text>
<text x="135.7" y="127.1">100K</text>
<text x="164.7" y="127.1">100K</text>
<text x="197.5" y="127.1">100K</text>
<text x="99.1" y="136.7">R20</text>
<text x="104.3" y="136.7">C29</text>
<text x="129.9" y="136.7">R21</text>
<text x="135.1" y="136.7">C30</text>
<text x="164.1" y="134.8">C31</text>
<text x="164.1" y="136.7">100nF</text>
<text x="99.1" y="138.7">100K_NC</text>
<text x="104.3" y="138.7">100nF</text>
<text x="129.9" y="138.7">100K_NC</text>
<text x="135.1" y="138.7">100nF</text>
</g>
<g font-size="1.7" fill="#008000">
<text x="154.8" y="19">SOD-323</text>
<text x="164.5" y="19">SOD-323</text>
<text x="212.7" y="24.8">SOD-323</text>
<text x="231.6" y="24.8">SOD-323</text>
<text x="108.1" y="30.6">SOD-323</text>
<text x="135.3" y="30.6">C0402</text>
<text x="143" y="30.6">C0805</text>
<text x="151.2" y="30.6">VZS221M1A0606</text>
<text x="158.9" y="30.6">VZS221M1A0606</text>
<text x="214.3" y="32.5">C0603</text>
<text x="129.4" y="38.3">MHCI06030-150M-R8 GND</text>
<text x="214.3" y="36.4">C0402</text>
<text x="106.2" y="46">SOD-323</text>
<text x="179.5" y="44.1">SOD-323</text>
<text x="104.3" y="51.8">C0402</text>
<text x="121.6" y="53.8">C0402</text>
<text x="129.4" y="49.9">MHCI06030-150M-R8</text>
<text x="104.3" y="57.6">C0402</text>
<text x="106.2" y="59.5">SOD-323</text>
<text x="129.4" y="59.5">MHCI06030-150M-R8</text>
<text x="179.5" y="65.3">SOD-323</text>
<text x="106.2" y="67.3">SOD-323</text>
<text x="129.4" y="71.1">MHCI06030-150M-R8</text>
<text x="104.3" y="73.1">C0402</text>
<text x="117.8" y="75">C0402</text>
<text x="182.2" y="81.1" transform="rotate(90 182.2 81.1)">SOD-882</text>
<text x="186.1" y="81.1" transform="rotate(90 186.1 81.1)">SOD-882</text>
<text x="189.9" y="81.1" transform="rotate(90 189.9 81.1)">SOD-882</text>
<text x="193.8" y="81.1" transform="rotate(90 193.8 81.1)">SOD-882</text>
<text x="137.3" y="90.4">C0402</text>
<text x="145" y="90.4">C0805</text>
<text x="153.1" y="90.4">VZS221M1A0606</text>
<text x="162.7" y="90.4">VZS221M1A0606</text>
<text x="104.8" y="130.8">R0402</text>
<text x="135.7" y="130.8">R0402</text>
<text x="164.7" y="130.8">R0402</text>
<text x="197.5" y="130.8">R0402</text>
<text x="99.1" y="142.4">R0402C0402</text>
<text x="129.9" y="142.4">R0402C0402</text>
<text x="164.1" y="140.6">C0402</text>
</g>
<g font-size="1.7" fill="#f00">
<text x="135.3" y="28.4">16V</text>
<text x="143" y="28.4">16V</text>
<text x="151.2" y="28.7">10V</text>
<text x="158.9" y="28.7">10V</text>
<text x="24.1" y="35.2">[2]</text>
<text x="30.1" y="35.2">SMOTOR1_INA</text>
<text x="208.5" y="32.5">10V</text>
<text x="22.6" y="41">[2,3]</text>
<text x="24" y="39.5">[2,3]</text>
<text x="24.1" y="37.1">[2]</text>
<text x="30.1" y="37.1">SMOTOR1_INB</text>
<text x="30.1" y="41">M1_SHDNB</text>
<text x="31.5" y="39.5">M1_FAULT</text>
<text x="100.4" y="36.4">16V C0402</text>
<text x="208.5" y="36.4">10V</text>
<text x="24.1" y="46.8">[2]</text>
<text x="24.1" y="42.9">[2]</text>
<text x="24.1" y="44.9">[2]</text>
<text x="30.1" y="46.8">SMOTOR2_INB</text>
<text x="30.1" y="42.9">SMOTOR2_INA</text>
<text x="30.1" y="44.9">M1_STBYB</text>
<text x="44.8" y="47.7">M1_FLT3B</text>
<text x="191.5" y="43.3">[2]</text>
<text x="191.5" y="45.3">[2]</text>
<text x="197.5" y="43.3">M1 Encoder A Phase</text>
<text x="197.5" y="45.3">M1 Encoder B Phase</text>
<text x="44.8" y="49.6">M1_FLT2B</text>
<text x="98.5" y="51.8">16V</text>
<text x="115.8" y="53.8">16V</text>
<text x="98.5" y="57.6">16V</text>
<text x="193.4" y="64.6">[2]</text>
<text x="199.4" y="64.6">M2 Encoder A Phase</text>
<text x="193.4" y="66.5">[2]</text>
<text x="199.4" y="66.5">M2 Encoder B Phase</text>
<text x="98.5" y="73.1">16V</text>
<text x="112" y="75">16V</text>
<text x="137.3" y="88.3">16V</text>
<text x="145" y="88.3">16V</text>
<text x="153.1" y="88.5">10V</text>
<text x="162.7" y="88.5">10V</text>
<text x="173.2" y="120.1">[2,3]</text>
<text x="180.7" y="120.1">M1_SHDNB</text>
<text x="104.8" y="129">±1%</text>
<text x="135.7" y="129">±1%</text>
<text x="164.7" y="129">±1%</text>
<text x="197.5" y="129">±1%</text>
<text x="89.2" y="132.6">M1_FLT2B</text>
<text x="120.1" y="132.6">M1_FLT3B</text>
<text x="138.4" y="133.6">[2,3]</text>
<text x="146" y="133.6">M1_FAULT</text>
<text x="99.1" y="140.6">±1%</text>
<text x="104.3" y="140.6">16V</text>
<text x="129.9" y="140.6">±1%</text>
<text x="135.1" y="140.6">16V</text>
<text x="164.1" y="138.7">16V</text>
</g>
<g font-size="1.7" fill="#00f">
<text x="148.8" y="26.7">+</text>
<text x="150.8" y="86.5">+</text>
<text x="160.4" y="86.5">+</text>
</g>
<g font-size="1.7" fill="#004080">
<text x="64.7" y="35.6">PWM1A</text>
<text x="82.3" y="35.6">BST1A</text>
<text x="64.7" y="37.5">PWM1B</text>
<text x="64.7" y="39.4">FAULTB</text>
<text x="64.7" y="41.4">SHDNB</text>
<text x="81.9" y="41.4">VSP1-3</text>
<text x="81.9" y="39.4">SW1A1</text>
<text x="82.9" y="37.5">SW1A</text>
<text x="64.7" y="43.3">PWM2A</text>
<text x="64.7" y="45.2">STBYB</text>
<text x="64.7" y="47.2">PWM2B</text>
<text x="81.9" y="43.3">VSP1-2</text>
<text x="81.9" y="47.2">SW1B1</text>
<text x="83.4" y="45.2">VSP1</text>
<text x="64.7" y="49.1">FLT3B</text>
<text x="64.7" y="51">FLT2B</text>
<text x="82.3" y="51">BST1B</text>
<text x="82.9" y="49.1">SW1B</text>
<text x="83.2" y="53">VDR1</text>
<text x="64.7" y="56.8">PGND1B</text>
<text x="64.7" y="54.9">PGND1B1</text>
<text x="64.7" y="58.7">PGND2A1</text>
<text x="82.3" y="56.8">BST2B</text>
<text x="82.9" y="58.7">SW2B</text>
<text x="64.7" y="60.7">PGND2A</text>
<text x="64.7" y="64.5">PGND2B</text>
<text x="64.7" y="62.6">PGND2B1</text>
<text x="81.9" y="64.5">VSP2-1</text>
<text x="81.9" y="60.7">SW2B1</text>
<text x="83.4" y="62.6">VSP2</text>
<text x="64.7" y="66.5">PGND1A</text>
<text x="64.7" y="68.4">PGND1A1</text>
<text x="64.7" y="70.3">PAD</text>
<text x="81.9" y="66.5">VSP2-2</text>
<text x="81.9" y="70.3">SW2A1</text>
<text x="82.9" y="68.4">SW2A</text>
<text x="64.7" y="76.1">N/C</text>
<text x="64.7" y="74.2">AGND</text>
<text x="64.7" y="72.3">AGND1</text>
<text x="82.3" y="72.3">BST2A</text>
<text x="83.2" y="74.2">VDR2</text>
</g>
<g font-size="1.4">
<text x="30.9" y="1.4">5</text>
<text x="88.8" y="1.4">4</text>
<text x="146.7" y="1.4">3</text>
<text x="204.6" y="1.4">2</text>
<text x="262.6" y="1.4">1</text>
<text x=".5" y="26.1">D</text>
<text x="292" y="26.1">D</text>
<text x=".5" y="71.9">C</text>
<text x="292" y="71.9">C</text>
<text x=".5" y="117.8">B</text>
<text x="292" y="117.8">B</text>
<text x=".5" y="163.6">A</text>
<text x="292" y="163.6">A</text>
<text x="30.9" y="186.8">5</text>
<text x="88.8" y="186.8">4</text>
<text x="146.7" y="186.8">3</text>
<text x="204.6" y="186.8">2</text>
<text x="262.6" y="186.8">1</text>
</g>
</svg>
